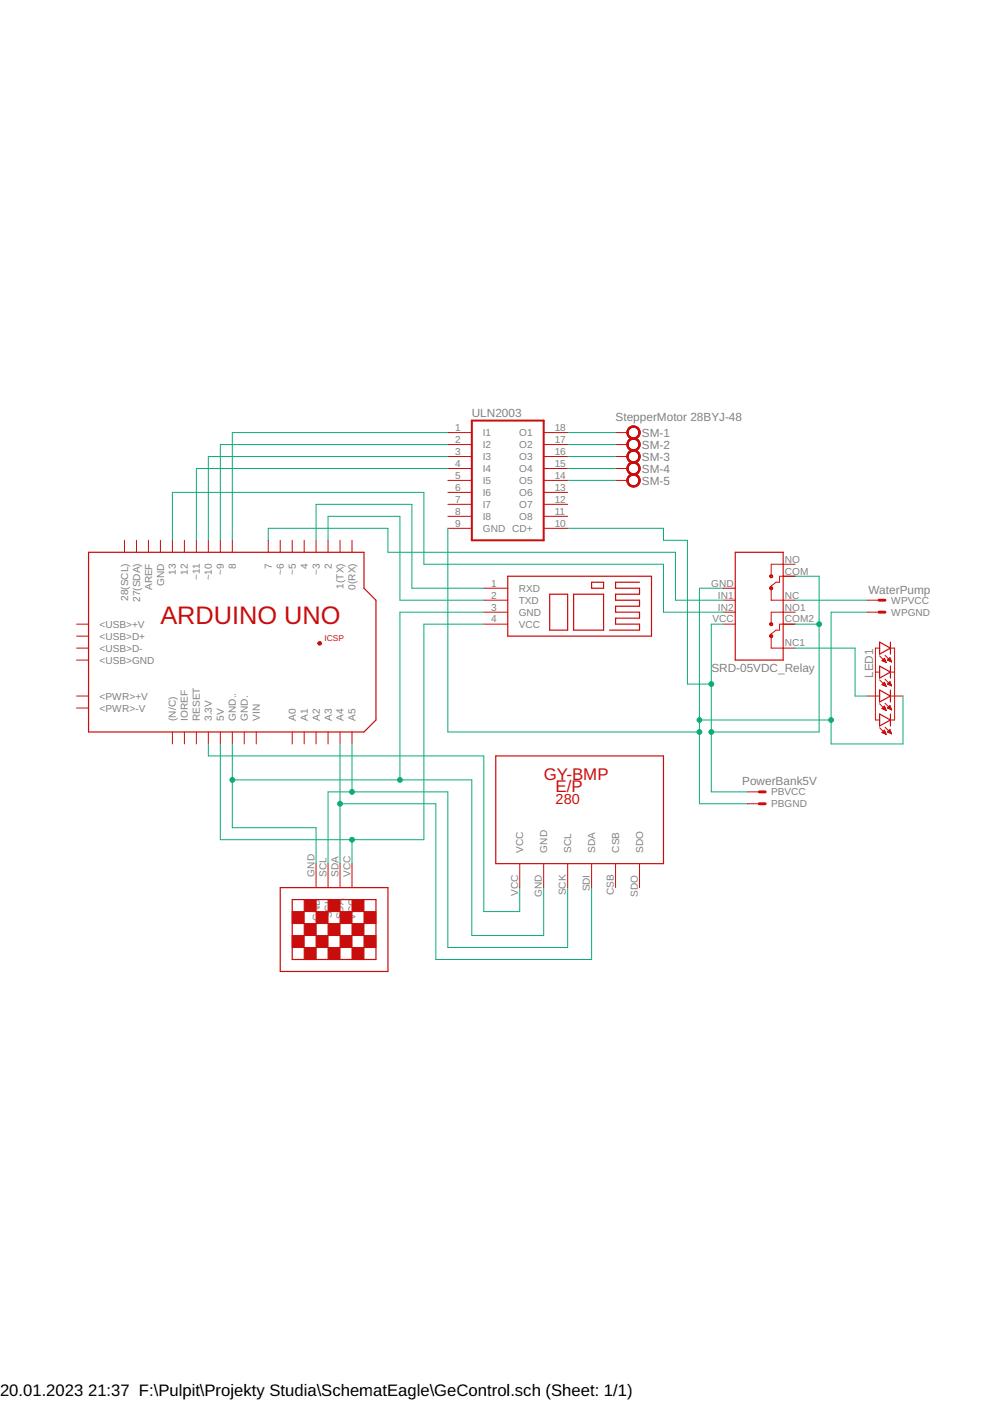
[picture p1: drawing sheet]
<svg xmlns="http://www.w3.org/2000/svg" width="210mm" height="297mm" viewBox="0 0 210 297" stroke-linecap="round" stroke-linejoin="round" font-family="sans-serif">
<g fill="none" stroke="#c90d0c" stroke-width=".21">
<path d="M95 91.7h5M95 94.3h5M95 96.8h5M95 99.3h5M115.3 91.7h5.1M115.3 94.3h5.1M115.3 96.8h5.1M115.3 99.3h5.1M130.5 91.7h2.6M130.5 94.3h2.6M130.5 96.8h2.6M130.5 99.3h2.6"/>
<path d="M26.4 114.6v2.5M28.9 114.6v2.5M31.5 114.6v2.5M34 114.6v2.5M36.6 114.6v2.5M39.1 114.6v2.5M41.6 114.6v2.5M44.2 114.6v2.5M46.7 114.6v2.5M49.3 114.6v2.5M56.9 114.6v2.5M59.4 114.6v2.5"/>
<path d="M62 114.6v2.5M64.5 114.6v2.5M67 114.6v2.5M69.6 114.6v2.5M72.1 114.6v2.5M74.6 114.6v2.5M95 101.9h5M95 104.4h5M95 106.9h5M95 109.5h5M95 112h5M115.3 101.9h5.1"/>
<path d="M115.3 104.4h5.1M115.3 106.9h5.1M115.3 109.5h5.1M115.3 112h5.1M130.5 101.9h2.6M168.6 119.6h-5.1v2.6M16.2 140h2.6M16.2 137.4h2.6M16.2 134.9h2.6M16.2 132.3h2.6M102.6 132.3h5.1M102.6 124.7h5.1"/>
<path d="M102.6 127.3h5.1M102.6 129.8h5.1M153.4 132.3h2.5M153.4 124.7h2.5M153.4 127.3h2.5M153.4 129.8h2.5M163.5 134.9v2.5h5.1M163.5 124.7v2.6h5.1M168.6 132.3h-3.3v1.3h-.8l-1.2 1M168.6 129.8h-5.1v2.5M168.6 122.2h-3.3v1.2h-.8l-1.2 1.1M183.8 127.3h2.6"/>
<path d="M183.8 129.8h2.6M186.5 137.4h-.9v15.3h.9M186.5 139.1l1.4 1.4M187.1 140h.6M187.2 139.9h.4M187.3 139.7h.3M187.5 139.6h.1M187.6 138.9l1.4 1.4M188.2 140l.5-.6 .3 .9zM188.2 139.9h.6M188.3 140h.6M188.3 139.7h.5"/>
<path d="M188.5 139.6h.2M188.6 139.5h.1M188.8 137.4h.9v15.3h-.9M16.2 150.1h2.6M16.2 147.6h2.6M36.6 155.2v2.5M39.1 155.2v2.5M41.6 155.2v2.5M44.2 155.2v2.5M46.7 155.2v2.5M49.3 155.2v2.5M51.8 155.2v2.5"/>
<path d="M54.3 155.2v2.5M62 155.2v2.5M64.5 155.2v2.5M67 155.2v2.5M69.6 155.2v2.5M72.1 155.2v2.5M74.6 155.2v2.5M183.8 147.6h2.6M185.6 142.5h.9M186.5 144.1l1.4 1.4M186.5 149.2l1.4 1.4M186.5 154.3l1.4 1.4"/>
<path d="M187 140.1l.5-.5 .4 .9zM187 145.2l.5-.5 .4 .8zM187 150.2l.9 .4M187 155.3l.9 .4M187 155.3h.7M187 150.2h.7M187 145.2h.7M187.1 140.1h.6M187.1 150.1h.6M187.1 145.1h.6M187.1 155.2h.6M187.2 144.9h.4"/>
<path d="M187.2 150h.4M187.3 155.1h.3M187.3 155.4h.5M187.3 150.4h.5M187.3 145.3h.5M187.3 144.8h.3M187.4 140.2h.4M187.4 149.9h.2M187.4 154.9h.2M187.5 144.7h.1M187.5 149.8h.1M187.5 154.8h.1"/>
<path d="M187.5 149.7l-.5 .5M187.5 149.7l.4 .9M187.5 154.8l-.5 .5M187.5 154.8l.4 .9M187.6 155.6h.2M187.6 150.5h.2M187.6 145.4h.3M187.6 144l1.4 1.4M187.6 149.1l1.5 1.4M187.6 154.2l1.4 1.4M187.7 140.4h.2M187.9 155.7h.1"/>
<path d="M187.9 150.6h.1M188.2 145l.5-.5 .3 .9zM188.2 155.2h.7M188.2 155.2l.8 .4M188.2 155.2l.5-.5 .3 .9M188.2 150.1h.7M188.2 145.1h.7M188.2 144.9h.6M188.3 150h.5M188.3 155.1h.5M188.4 144.8h.4M188.4 149.9h.4"/>
<path d="M188.4 154.9h.4M188.4 155.3h.5M188.5 150.2h.4M188.5 145.2h.4M188.5 144.7h.2M188.5 149.8h.2M188.5 154.8h.2M188.5 140.1h.5M188.6 144.6h.1M188.6 149.6h.1M188.6 154.7h.1M188.7 149.6l.3 .9-.8-.4z"/>
<path d="M188.7 155.4h.3M188.7 150.4h.3M188.8 142.5h.9M188.8 145.3h.2M188.8 140.2h.2M188.9 147.6h2.6M189 155.6h.1M158.4 167.9h2.6M158.4 170.4h2.6M67 183.1v5.1M69.6 183.1v5.1M72.1 183.1v5.1"/>
<path d="M74.6 183.1v5.1M110.2 183.1v5.1M115.3 183.1v5.1M120.4 183.1v5.1M125.4 183.1v5.1M130.5 183.1v5.1M135.6 183.1v5.1"/>
</g>
<g fill="none" stroke="#c90d0c" stroke-width=".25">
<path d="M18.8 117.1h58.4v7.6l2.5 2.6v25.4l-2.5 2.5h-58.4zM155.9 117.1h10.2v22.9h-10.2zM107.7 122.2h30.4v12.7h-30.4zM116.5 126h3.9v7.6h-3.9zM121.6 126h6.4v7.6h-6.4zM125.4 123.4h2.6v1.3h-2.6zM135.6 123.4h-5.1v1.3h5.1v1.3h-5.1v1.3h5.1v1.2h-5.1v1.3h5.1v1.3h-5.1v1.2h5.1v1.3h-6.4M186.5 136.1l2.3 1.3-2.3 1.3zM188.8 136.1v2.6M186.5 141.2l2.3 1.3-2.3 1.3zM186.5 146.3l2.3 1.3-2.3 1.2zM186.5 151.4l2.3 1.3-2.3 1.2z"/>
<path d="M188.8 141.2v2.6M188.8 146.3v2.5M188.8 151.4v2.5M105.1 160.3h35.6v22.8h-35.6zM59.4 188.2h22.9v17.8h-22.9zM62 190.7h17.7v12.7h-17.7z"/>
</g>
<g fill="#c90d0c" stroke="#c90d0c" stroke-width=".21">
<path d="M67.6 136.1a.39 .39 0 0 1 .5 .2 .39 .39 0 0 1-.2 .5 .39 .39 0 0 1-.5-.4l.4-.1 .1 .2-.5-.1z" fill-rule="evenodd"/>
<path d="M163.2 122a.33 .33 0 0 1 .6 0 .33 .33 0 0 1-.2 .5 .33 .33 0 0 1-.4-.3l.3-.2 .2 .2-.2 .2-.3-.2z" fill-rule="evenodd"/>
<path d="M163.2 124.5a.33 .33 0 0 1 .6 0 .33 .33 0 0 1-.2 .5 .33 .33 0 0 1-.4-.3l.3-.2 .2 .2-.2 .2-.3-.2z" fill-rule="evenodd"/>
<path d="M163.2 134.7a.33 .33 0 0 1 .6 0 .33 .33 0 0 1-.2 .5 .33 .33 0 0 1-.4-.3l.3-.2 .2 .3h-.3l-.2-.1z" fill-rule="evenodd"/>
<path d="M163.2 132.2a.33 .33 0 0 1 .6-.1 .33 .33 0 0 1-.2 .5 .33 .33 0 0 1-.4-.3l.3-.1 .2 .2-.3 .1-.2-.2z" fill-rule="evenodd"/>
<path d="M133.3 90.7a1.4 1.4 0 0 1 2.2 .3 1.4 1.4 0 0 1-.8 2 1.4 1.4 0 0 1-1.8-1.3h.3a1.14 1.14 0 0 1 1.7-.9 1.14 1.14 0 0 1 .1 1.9 1.14 1.14 0 0 1-1.8-.7v-.3h-.3z" fill-rule="evenodd"/>
<path d="M133.3 90.7a1.4 1.4 0 0 1 2.2 .3 1.4 1.4 0 0 1-.8 2 1.4 1.4 0 0 1-1.8-1.3h.3a1.14 1.14 0 0 1 1.7-.9 1.14 1.14 0 0 1 .1 1.9 1.14 1.14 0 0 1-1.8-.7v-.3h-.3z" fill-rule="evenodd"/>
<path d="M133.3 90.7a1.4 1.4 0 0 1 2.2 .3 1.4 1.4 0 0 1-.8 2 1.4 1.4 0 0 1-1.8-1.3h.3a1.14 1.14 0 0 1 1.7-.9 1.14 1.14 0 0 1 .1 1.9 1.14 1.14 0 0 1-1.8-.7v-.3h-.3z" fill-rule="evenodd"/>
<path d="M133.3 93.3a1.4 1.4 0 0 1 2.2 .2 1.4 1.4 0 0 1-.8 2.1 1.4 1.4 0 0 1-1.8-1.3h.3a1.14 1.14 0 0 1 1.7-1 1.14 1.14 0 0 1 .1 1.9 1.14 1.14 0 0 1-1.8-.7v-.2h-.3z" fill-rule="evenodd"/>
<path d="M133.3 93.3a1.4 1.4 0 0 1 2.2 .2 1.4 1.4 0 0 1-.8 2.1 1.4 1.4 0 0 1-1.8-1.3h.3a1.14 1.14 0 0 1 1.7-1 1.14 1.14 0 0 1 .1 1.9 1.14 1.14 0 0 1-1.8-.7v-.2h-.3z" fill-rule="evenodd"/>
<path d="M133.3 93.3a1.4 1.4 0 0 1 2.2 .2 1.4 1.4 0 0 1-.8 2.1 1.4 1.4 0 0 1-1.8-1.3h.3a1.14 1.14 0 0 1 1.7-1 1.14 1.14 0 0 1 .1 1.9 1.14 1.14 0 0 1-1.8-.7v-.2h-.3z" fill-rule="evenodd"/>
<path d="M133.3 95.8a1.4 1.4 0 0 1 2.2 .3 1.4 1.4 0 0 1-.8 2 1.4 1.4 0 0 1-1.8-1.3h.3a1.14 1.14 0 0 1 1.7-1 1.14 1.14 0 0 1 .1 2 1.14 1.14 0 0 1-1.8-.7v-.3h-.3z" fill-rule="evenodd"/>
<path d="M133.3 95.8a1.4 1.4 0 0 1 2.2 .3 1.4 1.4 0 0 1-.8 2 1.4 1.4 0 0 1-1.8-1.3h.3a1.14 1.14 0 0 1 1.7-1 1.14 1.14 0 0 1 .1 2 1.14 1.14 0 0 1-1.8-.7v-.3h-.3z" fill-rule="evenodd"/>
<path d="M133.3 95.8a1.4 1.4 0 0 1 2.2 .3 1.4 1.4 0 0 1-.8 2 1.4 1.4 0 0 1-1.8-1.3h.3a1.14 1.14 0 0 1 1.7-1 1.14 1.14 0 0 1 .1 2 1.14 1.14 0 0 1-1.8-.7v-.3h-.3z" fill-rule="evenodd"/>
<path d="M133.3 98.4a1.4 1.4 0 0 1 2.2 .2 1.4 1.4 0 0 1-.8 2.1 1.4 1.4 0 0 1-1.8-1.4h.3a1.14 1.14 0 0 1 1.7-.9 1.14 1.14 0 0 1 .1 1.9 1.14 1.14 0 0 1-1.8-.7v-.3h-.3z" fill-rule="evenodd"/>
<path d="M133.3 98.4a1.4 1.4 0 0 1 2.2 .2 1.4 1.4 0 0 1-.8 2.1 1.4 1.4 0 0 1-1.8-1.4h.3a1.14 1.14 0 0 1 1.7-.9 1.14 1.14 0 0 1 .1 1.9 1.14 1.14 0 0 1-1.8-.7v-.3h-.3z" fill-rule="evenodd"/>
<path d="M133.3 98.4a1.4 1.4 0 0 1 2.2 .2 1.4 1.4 0 0 1-.8 2.1 1.4 1.4 0 0 1-1.8-1.4h.3a1.14 1.14 0 0 1 1.7-.9 1.14 1.14 0 0 1 .1 1.9 1.14 1.14 0 0 1-1.8-.7v-.3h-.3z" fill-rule="evenodd"/>
<path d="M133.3 100.9a1.4 1.4 0 0 1 2.2 .2 1.4 1.4 0 0 1-.8 2.1 1.4 1.4 0 0 1-1.8-1.3h.3a1.14 1.14 0 0 1 1.7-1 1.14 1.14 0 0 1 .1 1.9 1.14 1.14 0 0 1-1.8-.6v-.3h-.3z" fill-rule="evenodd"/>
<path d="M133.3 100.9a1.4 1.4 0 0 1 2.2 .2 1.4 1.4 0 0 1-.8 2.1 1.4 1.4 0 0 1-1.8-1.3h.3a1.14 1.14 0 0 1 1.7-1 1.14 1.14 0 0 1 .1 1.9 1.14 1.14 0 0 1-1.8-.6v-.3h-.3z" fill-rule="evenodd"/>
<path d="M133.3 100.9a1.4 1.4 0 0 1 2.2 .2 1.4 1.4 0 0 1-.8 2.1 1.4 1.4 0 0 1-1.8-1.3h.3a1.14 1.14 0 0 1 1.7-1 1.14 1.14 0 0 1 .1 1.9 1.14 1.14 0 0 1-1.8-.6v-.3h-.3z" fill-rule="evenodd"/>
</g>
<g fill="#c90d0c" stroke="#c90d0c" stroke-width=".21">
<path d="M72.1 198.4h2.5v2.5h-2.5z"/>
<path d="M74.6 195.8h2.6v2.6h-2.6z"/>
<path d="M77.2 193.3h2.5v2.5h-2.5z"/>
<path d="M69.6 200.9h2.5v2.5h-2.5z"/>
<path d="M72.1 193.3h2.5v2.5h-2.5z"/>
<path d="M67 193.3h2.6v2.5h-2.6z"/>
<path d="M62 193.3h2.5v2.5h-2.5z"/>
<path d="M64.5 195.8h2.5v2.6h-2.5z"/>
<path d="M69.6 195.8h2.5v2.6h-2.5z"/>
<path d="M62 198.4h2.5v2.5h-2.5z"/>
<path d="M67 198.4h2.6v2.5h-2.6z"/>
<path d="M77.2 198.4h2.5v2.5h-2.5z"/>
<path d="M64.5 200.9h2.5v2.5h-2.5z"/>
<path d="M74.6 200.9h2.6v2.5h-2.6z"/>
<path d="M64.5 190.7h2.5v2.6h-2.5z"/>
<path d="M69.6 190.7h2.5v2.6h-2.5z"/>
<path d="M74.6 190.7h2.6v2.6h-2.6z"/>
</g>
<path d="M100 89.2h15.3v25.4h-15.3z" fill="none" stroke="#c90d0c" stroke-width=".42"/>
<path d="M186.4 127.3h1.2M186.4 129.8h1.2M161 167.9h1.2M161 170.4h1.2" fill="none" stroke="#c90d0c" stroke-width=".61"/>
<g fill="none" stroke="#0dab76" stroke-width=".21">
<path d="M95 91.7h-45.7v22.9M95 94.3h-48.3v20.3M95 96.8h-50.8v17.8M95 99.3h-53.4v15.3M120.4 91.7h10.1M120.4 94.3h10.1M120.4 96.8h10.1M120.4 99.3h10.1M36.6 114.6v-10.2h53.3v15.2h50.8v10.2h12.7M56.9 114.6v-2.6h25.4v5.1h60.9v10.2h10.2M67 114.6v-7.7h20.3v17.8h15.3M69.6 114.6v-5.1h15.2v17.8h17.8"/>
<path d="M95 112v43.2h53.3M120.4 101.9h10.1M120.4 112h20.3v2.6h5.1v30.4h5M102.6 132.3h-12.7v45.7h-43.2v-20.3M102.6 129.8h-17.8v35.6M153.4 124.7h-5.1v45.7h10.1M153.4 132.3h-2.6v35.6h7.6M168.6 132.3h5.1M168.6 127.3h15.2M168.6 122.2h5.1v33h-22.9M168.6 137.4h12.7v10.2h2.5M183.8 129.8h-7.6v27.9h15.3v-10.1"/>
<path d="M44.2 157.7v2.6h58.4v33h7.6v-5.1M49.3 157.7v17.8h17.7v7.6M72.1 157.7v25.4M74.6 157.7v10.2M148.3 152.7h27.9M49.3 165.4h50.7v33h15.3v-10.2M72.1 170.4h20.3v33h33v-15.2M74.6 178v5.1M69.6 183.1v-15.2h25.4v33h25.4v-12.7"/>
</g>
<g fill="#0dab76" stroke="#0dab76" stroke-width=".21">
<circle cx="49.3" cy="165.4" r=".51"/>
<circle cx="84.8" cy="165.4" r=".51"/>
<circle cx="72.1" cy="170.4" r=".51"/>
<circle cx="74.6" cy="178" r=".51"/>
<circle cx="74.6" cy="167.9" r=".51"/>
<circle cx="148.3" cy="152.7" r=".51"/>
<circle cx="148.3" cy="155.2" r=".51"/>
<circle cx="176.2" cy="152.7" r=".51"/>
<circle cx="150.8" cy="155.2" r=".51"/>
<circle cx="150.8" cy="145" r=".51"/>
<circle cx="173.7" cy="132.3" r=".51"/>
</g>
<text font-size="5.4" fill="#c90d0c" x="34" y="132.3">ARDUINO UNO</text>
<g font-size="3.6" fill="#c90d0c">
<text x="115.3" y="165.3">GY-BMP</text>
<text x="117.8" y="167.9">E/P</text>
</g>
<g font-size="3.5">
<text x="0" y="296">20.01.2023</text>
<text x="18.7" y="296">21:37 F:\Pulpit\Projekty Studia\SchematEagle\GeControl.sch (Sheet: 1/1)</text>
</g>
<text font-size="3.1" fill="#c90d0c" x="117.8" y="170.4">280</text>
<g font-size="2.5" fill="#808080">
<text x="100" y="88.4">ULN2003</text>
<text x="130.5" y="89.2">StepperMotor 28BYJ-48</text>
<text x="136.1" y="92.6">SM-1</text>
<text x="136.1" y="95.1">SM-2</text>
<text x="136.1" y="97.7">SM-3</text>
<text x="136.1" y="100.2">SM-4</text>
<text x="136.1" y="102.8">SM-5</text>
<text x="184.1" y="125.9">WaterPump</text>
<text x="150.8" y="142.5">SRD-05VDC_Relay</text>
<text x="185.1" y="143.8" transform="rotate(-90 185.1 143.8)">LED1</text>
<text x="157.4" y="166.5">PowerBank5V</text>
</g>
<g font-size="2.1" fill="#808080">
<text x="96.5" y="91.4">1</text>
<text x="96.5" y="93.9">2</text>
<text x="102.4" y="92.5">I1</text>
<text x="102.4" y="95">I2</text>
<text x="110.1" y="92.5">O1</text>
<text x="110.1" y="95">O2</text>
<text x="117.6" y="91.4">18</text>
<text x="117.6" y="93.9">17</text>
<text x="96.5" y="96.4">3</text>
<text x="96.5" y="99">4</text>
<text x="96.5" y="101.5">5</text>
<text x="102.4" y="97.5">I3</text>
<text x="102.4" y="100.1">I4</text>
<text x="110.1" y="97.5">O3</text>
<text x="110.1" y="100.1">O4</text>
<text x="117.6" y="96.4">16</text>
<text x="117.6" y="99">15</text>
<text x="117.6" y="101.5">14</text>
<text x="96.5" y="104">6</text>
<text x="96.5" y="106.6">7</text>
<text x="102.4" y="102.6">I5</text>
<text x="102.4" y="105.2">I6</text>
<text x="102.4" y="107.7">I7</text>
<text x="110.1" y="102.6">O5</text>
<text x="110.1" y="105.2">O6</text>
<text x="110.1" y="107.7">O7</text>
<text x="117.6" y="104">13</text>
<text x="117.6" y="106.6">12</text>
<text x="96.5" y="109.1">8</text>
<text x="96.5" y="111.7">9</text>
<text x="102.4" y="110.2">I8</text>
<text x="102.4" y="112.8">GND CD+</text>
<text x="110.1" y="110.2">O8</text>
<text x="117.6" y="109.1">11</text>
<text x="117.6" y="111.7">10</text>
<text x="166.4" y="119.3">NO</text>
<text x="32.2" y="125.1" transform="rotate(-90 32.2 125.1)">AREF</text>
<text x="34.8" y="124.2" transform="rotate(-90 34.8 124.2)">GND</text>
<text x="37.3" y="121.8" transform="rotate(-90 37.3 121.8)">13</text>
<text x="39.9" y="121.8" transform="rotate(-90 39.9 121.8)">12</text>
<text x="42.4" y="122.9" transform="rotate(-90 42.4 122.9)">~11</text>
<text x="44.9" y="123.1" transform="rotate(-90 44.9 123.1)">~10</text>
<text x="47.5" y="121.9" transform="rotate(-90 47.5 121.9)">~9</text>
<text x="50" y="120.6" transform="rotate(-90 50 120.6)">8</text>
<text x="57.6" y="120.6" transform="rotate(-90 57.6 120.6)">7</text>
<text x="60.2" y="121.9" transform="rotate(-90 60.2 121.9)">~6</text>
<text x="62.7" y="121.9" transform="rotate(-90 62.7 121.9)">~5</text>
<text x="65.2" y="120.6" transform="rotate(-90 65.2 120.6)">4</text>
<text x="67.8" y="121.9" transform="rotate(-90 67.8 121.9)">~3</text>
<text x="70.3" y="120.6" transform="rotate(-90 70.3 120.6)">2</text>
<text x="72.9" y="124.8" transform="rotate(-90 72.9 124.8)">1(TX)</text>
<text x="75.4" y="125" transform="rotate(-90 75.4 125)">0(RX)</text>
<text x="104.1" y="124.4">1</text>
<text x="110" y="125.5">RXD</text>
<text x="150.8" y="124.4">GND</text>
<text x="166.4" y="121.8">COM</text>
<text x="27.2" y="127.4" transform="rotate(-90 27.2 127.4)">28(SCL)</text>
<text x="29.7" y="127.6" transform="rotate(-90 29.7 127.6)">27(SDA)</text>
<text x="104.1" y="126.9">2</text>
<text x="104.1" y="129.4">3</text>
<text x="104.1" y="132">4</text>
<text x="110" y="128">TXD</text>
<text x="110" y="130.6">GND</text>
<text x="151" y="132">VCC</text>
<text x="152.2" y="126.9">IN1</text>
<text x="152.2" y="129.4">IN2</text>
<text x="166.4" y="126.9">NC</text>
<text x="166.4" y="129.4">NO1</text>
<text x="166.4" y="132">COM2</text>
<text x="188.9" y="128">WPVCC</text>
<text x="188.9" y="130.6">WPGND</text>
<text x="21.1" y="135.6">&lt;USB&gt;D+</text>
<text x="21.1" y="133.1">&lt;USB&gt;+V</text>
<text x="110" y="133.1">VCC</text>
<text x="166.4" y="137.1">NC1</text>
<text x="21.1" y="140.7">&lt;USB&gt;GND</text>
<text x="21.1" y="138.2">&lt;USB&gt;D-</text>
<text x="21.1" y="148.3">&lt;PWR&gt;+V</text>
<text x="21.1" y="150.9">&lt;PWR&gt;-V</text>
<text x="37.3" y="152.9" transform="rotate(-90 37.3 152.9)">(N/C)</text>
<text x="39.9" y="152.9" transform="rotate(-90 39.9 152.9)">IOREF</text>
<text x="42.4" y="152.9" transform="rotate(-90 42.4 152.9)">RESET</text>
<text x="44.9" y="152.9" transform="rotate(-90 44.9 152.9)">3.3V</text>
<text x="47.5" y="152.9" transform="rotate(-90 47.5 152.9)">5V</text>
<text x="50" y="152.9" transform="rotate(-90 50 152.9)">GND..</text>
<text x="52.5" y="152.9" transform="rotate(-90 52.5 152.9)">GND.</text>
<text x="55.1" y="152.9" transform="rotate(-90 55.1 152.9)">VIN</text>
<text x="62.7" y="152.9" transform="rotate(-90 62.7 152.9)">A0</text>
<text x="65.2" y="152.9" transform="rotate(-90 65.2 152.9)">A1</text>
<text x="67.8" y="152.9" transform="rotate(-90 67.8 152.9)">A2</text>
<text x="70.3" y="152.9" transform="rotate(-90 70.3 152.9)">A3</text>
<text x="72.9" y="152.9" transform="rotate(-90 72.9 152.9)">A4</text>
<text x="75.4" y="152.9" transform="rotate(-90 75.4 152.9)">A5</text>
<text x="163.5" y="168.6">PBVCC</text>
<text x="163.5" y="171.2">PBGND</text>
<text x="66.7" y="185.9" transform="rotate(-90 66.7 185.9)">GND</text>
<text x="69.2" y="185.9" transform="rotate(-90 69.2 185.9)">SCL</text>
<text x="71.7" y="185.9" transform="rotate(-90 71.7 185.9)">SDA</text>
<text x="74.3" y="185.9" transform="rotate(-90 74.3 185.9)">VCC</text>
<text x="111" y="180.8" transform="rotate(-90 111 180.8)">VCC</text>
<text x="116" y="180.8" transform="rotate(-90 116 180.8)">GND</text>
<text x="121.1" y="180.8" transform="rotate(-90 121.1 180.8)">SCL</text>
<text x="126.2" y="180.8" transform="rotate(-90 126.2 180.8)">SDA</text>
<text x="131.3" y="180.8" transform="rotate(-90 131.3 180.8)">CSB</text>
<text x="136.3" y="180.8" transform="rotate(-90 136.3 180.8)">SDO</text>
<text x="109.8" y="190" transform="rotate(-90 109.8 190)">VCC</text>
<text x="114.9" y="190.2" transform="rotate(-90 114.9 190.2)">GND</text>
<text x="120" y="189.8" transform="rotate(-90 120 189.8)">SCK</text>
<text x="125.1" y="189" transform="rotate(-90 125.1 189)">SDI</text>
<text x="130.2" y="189.8" transform="rotate(-90 130.2 189.8)">CSB</text>
<text x="135.2" y="190.1" transform="rotate(-90 135.2 190.1)">SDO</text>
<text x="67.8" y="195.3" transform="rotate(-90 67.8 195.3)">GND</text>
<text x="70.3" y="194.7" transform="rotate(-90 70.3 194.7)">S</text>
<text x="70.3" y="193.3" transform="rotate(-90 70.3 193.3)">CL</text>
<text x="72.9" y="194.9" transform="rotate(-90 72.9 194.9)">SDA</text>
<text x="75.4" y="195" transform="rotate(-90 75.4 195)">VCC</text>
</g>
<text font-size="1.8" fill="#c90d0c" x="68.8" y="135.9">ICSP</text>
</svg>
